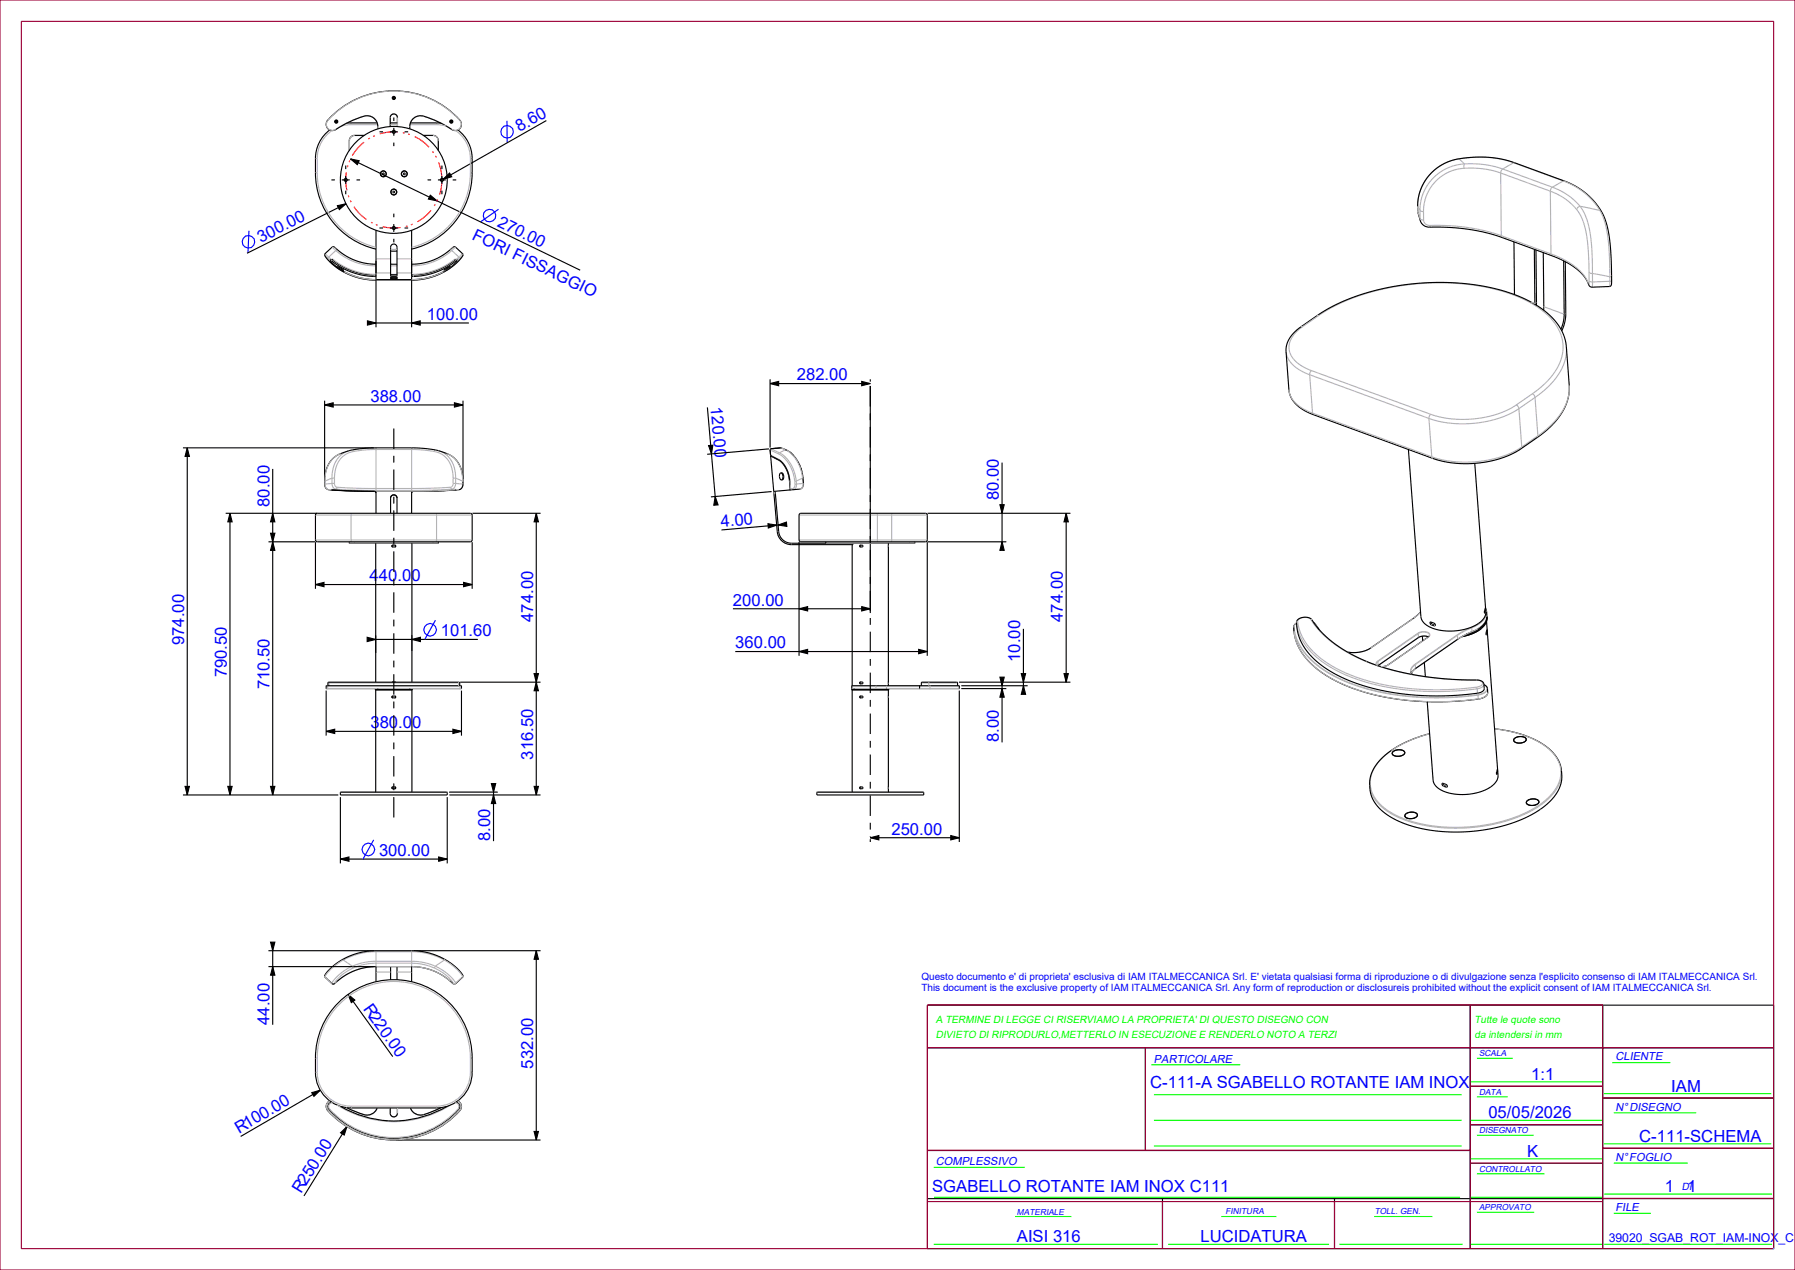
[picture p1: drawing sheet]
<svg xmlns="http://www.w3.org/2000/svg" width="420mm" height="297mm" viewBox="0 0 420 297" stroke-linecap="round" stroke-linejoin="round" font-family="sans-serif">
<g fill="none" stroke="#00f" stroke-width=".26">
<path d="M118.6 28.2l.1 5.2M58.2 54l-.2 5.1M116.6 48.9l-4.2 3M101.9 145l-2.5 4.5M87.4 196.4l-2.5 4.5"/>
<circle cx="118.6" cy="30.8" r="1.47"/>
<circle cx="58.1" cy="56.6" r="1.47"/>
<circle cx="114.5" cy="50.4" r="1.47"/>
<circle cx="100.6" cy="147.3" r="1.47"/>
<circle cx="86.2" cy="198.7" r="1.47"/>
</g>
<g fill="#000">
<path d="M82 37.2l2 .4-.4 .9zM78.9 48.1l2.1-.4-1.6 1.3zM100.7 45.7l1.6 1.3-2-.4zM103.7 41.9l1.5-1.4 .5 .8zM86 75l2 .5-2 .5zM96.3 75.5l2-.5v1zM76 94.7l2-.5v1zM106.3 94.2l2 .5-2 .5zM180.2 89.7l2-.5v1zM201.6 89.2l2 .5-2 .5zM43.8 104.7l.5 2h-1zM165.8 104.2l1-.1-.3 2.1z"/>
<path d="M167.3 116.1l.7 2-1 .1zM53.8 120l.5 2h-1zM63.8 126.7l.5 2h-1zM63.3 124.7h1l-.5 2zM63.8 120l.5 2h-1zM73.8 136.7l2-.5v1zM108.5 136.2l2 .5-2 .5zM125.5 120l.5 2h-1zM179.7 122.5l2 .3-1.9 .7zM182.1 122.8l1.9-.7 .1 1zM234.5 126.7l.5 2h-1zM234 118h1l-.5 2z"/>
<path d="M249.5 120l.5 2h-1zM85.9 149l2 .5-2 .5zM96.4 149.5l2-.5v1zM125.5 159.5l.5 2h-1zM125 157.5h1l-.5 2zM187 142.4l2-.5v1zM187 152.4l2-.5v1zM201.6 141.9l2 .5-2 .5zM215 151.9l2 .5-2 .5zM239 157.5h1l-.5 2zM249 157.5h1l-.5 2zM76.3 171l2-.5v1z"/>
<path d="M106 170.5l2 .5-2 .5zM234 158.4h1l-.5 2zM234.5 161l.5 2h-1zM239.5 160.4l.5 2h-1zM43.3 183.9h1l-.5 2zM53.3 183.9h1l-.5 2zM63.3 183.9h1l-.5 2zM115 183.2h1l-.5 2zM115.5 185.9l.5 2h-1zM125 183.9h1l-.5 2zM203.6 195.9l2-.5v1zM222.5 195.4l2 .5-2 .5z"/>
<path d="M79.6 200.9l2-.5v1zM102.6 200.4l2 .5-2 .5zM63.8 226.1l.5 2h-1zM63.3 220.3h1l-.5 2zM81.4 232.5l1.6 1.4-.8 .6zM125.5 222.3l.5 2h-1zM73 255.5l1.9-.5-1.4 1.4zM79.7 264.9l1.5-1.4-.7 1.9zM125 264.6h1l-.5 2z"/>
</g>
<g fill="none" stroke="#000" stroke-width=".26">
<path d="M77.1 30.4a8.3 8.3 0 0 0-3.3 6.7 21.2 21.2 0 0 0 2.3 12.2 18.3 18.3 0 0 0 11.9 9M78.5 28.4l.2-.1 .1 .2-.2 .1zM82 37.2l2 .4-.4 .9zM82 37.2l53.8 26M85.2 31.7h-2.2a1.25 1.25 0 0 0-1.3 1.2v2.3M88.3 28.7l-7.2 .1M88.4 30.1a2.65 2.65 0 0 0-1.1-2.6 2.65 2.65 0 0 0-2.9-.1 28.8 28.8 0 0 0-6.2 3.1 1.46 1.46 0 0 1-1.7-.6 1.46 1.46 0 0 1 .2-1.8 20.7 20.7 0 0 1 31.1 .4 1.46 1.46 0 0 1-.3 1.7 1.46 1.46 0 0 1-1.8 .1 20.4 20.4 0 0 0-7.5-3.2 2.59 2.59 0 0 0-2.3 3M91.3 29.6v-2.1a.83 .83 0 0 1 .8-.8 .83 .83 0 0 1 .9 .8v2.1M91.3 28.7h1.7M92 22.9l.2-.2 .1 .2-.2 .2zM96 28.7l7.1 .1M99.1 31.7h2.2a1.25 1.25 0 0 1 1.3 1.2v2.3"/>
<path d="M105.4 28.4l.2-.1 .2 .2-.2 .1zM107.1 30.4a8.3 8.3 0 0 1 3.4 6.7 21.2 21.2 0 0 1-2.3 12.2 18.3 18.3 0 0 1-11.9 9M127.8 28.2l-24.1 13.7M78.4 57.9l2.1 1.7 2.4 1.2 2.5 .7 2.6 .3M78.5 58h.1M78.9 48.1l2.1-.4-1.6 1.3zM81 47.7l-23.2 11.5M88 53.9v6.6M89.6 40.4h.2l.1 .3-.1 .2h-.2l-.2-.2zM91.4 58.7h1.5M91.6 57.3a.75 .75 0 0 1 .8-.2 .75 .75 0 0 1 .5 .7v6.7h-1.5v-6.7zM92 44.7h.3l.1 .2-.1 .2h-.3l-.1-.2z"/>
<path d="M94.5 40.4h.2l.1 .3-.1 .2h-.2l-.1-.2zM96.3 53.9v6.6M100.7 45.7l1.6 1.3-2-.4zM103.7 41.9l1.5-1.4 .5 .8zM105.8 58l-2.1 1.6-2.3 1.2-2.5 .7-2.6 .3M105.8 58h.1M105.9 57.9l-.1 .1M105.9 57.9h.1M105.9 57.9l.6-.1 1.8 1.7-.7 1.2-1.6 1.5-2 1.3-2.5 1.1-2.6 .7-2.6 .2-9.7-.1-2.6-.4-2.4-.8-1.7-.9-1.5-1-1.4-1.3-1-1.2v-.4l1.7-1.6 .4-.1 .3 .2M331.7 49.3v-1.3a11.5 11.5 0 0 1 11.5-11.1 24.9 24.9 0 0 1 11.1 1.1l12 4.4a15.6 15.6 0 0 1 10.4 14.4l.3 5.5v4.4l-.4 .3-4.1 .2-.5-.2-.3-.5a11.9 11.9 0 0 0-7-6.1l-13.2-4.8-2.8-.9-3.1-.7-3.7-.6-7.9-.3-1.1-.5-.6-.9M331.7 49.3h.1M331.7 49.3l.1 .5"/>
<path d="M331.8 49.8h.1M331.8 49.8l.5 1.9M332.3 51.7h.1M354.2 56.6l.2 12.3M359 58.3l.1 12.8M359.4 58.4l.1 13M361.1 59.1l.1 13.4M77.2 60.7l.2 .1M77.3 60.8l.3 .6 1.3 1.1M77.3 60.8l.1 .1M77.3 60.8h.1M77.4 60.8h-.1"/>
<path d="M77.4 60.9h.1M77.5 60.8h.1M77.5 60.9h.1M77.5 60.9v.1M77.5 61l2.3 1.5 2.6 1.2 2.9 .8 2.7 .1M77.6 60.8h.1M77.7 60.7l2.3 1.5 2.5 1.2 2.9 .7 2.6 .2M77.8 60.6l-.2 .2M78.9 62.5l.6 .5 .8 .3M78.9 62.5l1.4 .8M78.9 62.5l.1-.2 .7 .4 .7 .4-.1 .2M80.1 63.3l1.8 .9 2 .7 2 .4 2.1 .1 10.3-.1 3-.7 2.9-1.3"/>
<path d="M86 75l2 .5-2 .5zM87.7 75.5h22M88 61v15.5M91.4 64.2h1.5M91.4 61.8h1.5M92.9 64.9h-1.5l.1 .3h1.4M92.9 64.9h.1M92.9 65.1h.1M92.9 64.9v.2M96.3 75.5l2-.5v1zM96.3 61v15.5M103.9 63.1v.1"/>
<path d="M103.9 63.2l.1 .1M104 63.3h.1M105.4 62.5l-.6 .5-.8 .3M105.4 62.5l-.2-.1-1.3 .7M105.4 62.5l-1.4 .8M105.4 62.5h.1M106.5 60.6l.1 .2M106.6 60.7l-2.3 1.5-2.5 1.2-2.9 .7-2.6 .2M106.6 60.8h.1M106.7 60.8h.1M106.8 60.9l-2.3 1.6-2.6 1.2-2.9 .8-2.7 .1M106.8 60.9h.1"/>
<path d="M106.9 60.9h-.1M106.9 60.8h.1M107 60.8l-.1 .1M107 60.8h.1M107 60.8l-.3 .6-1.3 1.1M107.1 60.7l-.4 .1M365.9 61l.1 12.5M366.3 61.2l.1 12.1M76 94.7l2-.5v1zM76 93.7v19.7l.1 .5 .4 .5 1.3 .2M76 94.7h32.3M106.3 94.2l2 .5-2 .5z"/>
<path d="M108.3 93.7v18.4M165.5 95.3l1.9 21.1M180.2 89.7l2-.5v1zM180.2 88.7v16M180.2 89.7h23.4M201.6 89.2l2 .5-2 .5zM203.6 88.7v.6M203.6 90.3v53.1M366.5 81.1a12.9 12.9 0 0 0-6.9-9.7 44.6 44.6 0 0 0-23.6-5.3l-4.4 .2-4.4 .5-4.8 1-4 1.1a39.6 39.6 0 0 0-10.2 4.9l-4.9 3.5a6.1 6.1 0 0 0-2.4 4.9l.8 9.7 .9 2 1.7 1.5 2.8 1.5 28.4 10.4 2.9 .7 3.2 .4h3.6l3.3-.5 2.9-.8 2.5-1 1.8-1 4-2.8a15.6 15.6 0 0 0 7.4-10.5l.1-1.7M42.8 104.7h44.7M43.8 104.7l.5 2h-1zM43.8 104.7v81.2"/>
<path d="M63.8 109.7v76.2M77.4 114.6l10.2 .3 .4 .4M77.7 114.6l9.9 .3 .4 .4M77.8 114.6l9.9 .3h11.3l7.6-.3M88 115.3h.1M88 115.3v4.7M91.4 116.5l.2-.6 .5-.2 .6 .2 .2 .6M91.4 116.5v3.5M92.9 116.5v3.5M96.3 115.3v4.7M96.3 115.3h.1M102.6 105.4l-3-.5-3.3-.2-9.7 .1-4.7 .5-2.8 1.1-1.6 1.2-.7 1-.4 1.2-.4 2.8"/>
<path d="M102.6 105.4h.1M102.6 105.4l2.1 .7 1.1 .7 1.1 .9 .7 1.3 .6 2.1 .1 2.4-.5 .9-1.1 .2M106.6 114.6l-9.9 .3-.4 .4M106.7 114.6h.1M106.9 114.6l-10.2 .3-.4 .4M165.8 104.2l1-.1-.3 2.1zM167.3 116.1l.7 2-1 .1zM179.9 105l-14.4 1.2M180.3 106.6l.7 8.3M180.3 106.6h.1M180.3 106.6l.4 .2M180.5 115l-14.2 1.2"/>
<path d="M180.7 106.8l2 1.1 1.2 1.7 .7 2.3 .3 2.4-.2 .3M180.8 106.8l1.9 1 1.2 1.6 .8 2.1 .2 3M181 114.9l.1 .1M181.1 115h.1M181.1 115l.8 9.3M181.4 114.9v.1M181.4 115h.1M181.4 115l.8 9.3M182.7 110.6l.4 .1 .3 .7-.1 .7-.4 .1M182.7 110.6l.3 .2 .2 .6-.1 .6-.2 .2M182.7 110.6l-.3 .3v.6l.2 .5 .3 .2M183.5 105l1.5 .8"/>
<path d="M183.9 105.2l-1.1-.5-2.4 .2-.2 .3 .1 1.2 .5 .4M184.8 105.7l.2 .1M184.9 114.6h.1M184.9 114.5h.1M185 105.8l.3 .3M185 114.3l-.1 .2M185 105.9l.3 .2M185.3 106.1l.2 .2M185.3 106.2l.2 .1M185.5 106.3l.2 .3M185.6 106.4l.1 .2M185.7 106.6l.5 .6"/>
<path d="M186.1 107.1l.1 .1M186.2 107.2l.7 1.1M186.8 108.1l.1 .2M186.9 108.3l.2 .5M187 108.5l.1 .3M187.1 108.8l.1 .2M187.2 108.9v.1M187.2 114.4l-6.2 .5M187.2 114.4h.1M187.2 109l.3 1M187.3 114.4h-.1M187.3 114.3v.1"/>
<path d="M187.4 114.3h-.1M187.4 109.4l.1 .6M187.4 114.3h.1M187.5 114.3h-.1M187.5 114.3h.1M187.5 110l.1 .3M187.6 114.2l-.1 .1M187.6 110.1v.2M187.6 114.2h.1M187.6 110.3l.2 .7M187.6 114.1v.1M187.7 114.1h-.1"/>
<path d="M187.7 114.1h.1M187.7 110.7l.1 .3M187.8 111l.1 .8M187.8 113.9l-.1 .2M187.8 113.9h.1M187.9 111.7v.1M187.9 111.8l.1 1.3M187.9 113.6l-.1 .3M188 113.6h-.1M188 113.5v.1M188 113.5h.1M188 113.3v.2"/>
<path d="M188 113.1h.1M188 113.1v.1M188 113.3h.1M188 113.2v.1M188 113.2h.1M234 118h1l-.5 2zM234.5 108.2v18.8M52.8 120h57.3l.4 .5v5.8l-.4 .4h-35.9l-.4-.4v-5.8l.4-.5M53.8 120l.5 2h-1zM53.8 120v65.9M62.8 126.7h10.9M63.3 124.7h1l-.5 2z"/>
<path d="M63.8 126.7l.5 2h-1zM63.8 120l.5 2h-1zM73.8 136.7l2-.5v1zM73.8 126.8v10.9M73.8 136.7h36.7M81.7 126.7l.1 .3h20.7l.1-.3M91.9 127.5l-.2 .2 .2 .2M91.9 127.9h.1M91.9 127.9h.5M91.9 127.5h.5M91.9 127.5h.1M92.4 127.5h.1"/>
<path d="M92.4 127.5l.2 .2-.2 .2M92.4 127.9h.1M108.5 136.2l2 .5-2 .5zM110.5 126.8v10.9M110.6 120h15.9M125.5 120l.5 2h-1zM125.5 120v65.9M179.7 122.5l2 .3-1.9 .7zM182.1 122.8l1.9-.7 .1 1zM182.3 122.8l-13.5 1.1M187 120.5l.4-.5h29.1l.5 .5v5.8l-.5 .4h-29.1l-.4-.4M187 126.8v26.6"/>
<path d="M193.2 127h.1M199.6 127v.4h-14.4M201.2 127.5h.6l.1 .3-.6 .1zM201.4 127.5l-.2 .2 .2 .2M207.9 127.5v.4M207.9 127.5h.1M214 126.7v.3h-28.8M217 126.8v26.6M217 126.7h18.5M217 120h33.5M234.5 126.7l.5 2h-1zM249.5 120l.5 2h-1z"/>
<path d="M249.5 120v39.5M76.7 159.7l.2-.2h30.5l.2 .2M85.9 149l2 .5-2 .5zM87.7 149.5h24.1M87.9 148.5v4.2M91.8 159.5h.1zM91.9 159.5h.1M92.4 159.5h.1M92.4 159.5h.1zM96.4 149.5l2-.5v1zM96.4 148.5v3.7M107.7 159.5h18.8"/>
<path d="M125 157.5h1l-.5 2zM125.5 159.5l.5 2h-1zM171.5 142.4h32.1M172 152.4h45M187 142.4l2-.5v1zM187 152.4l2-.5v1zM201.2 159.5h.6l.1 .3-.6 .1zM201.4 159.5l-.2 .2 .2 .2M201.6 141.9l2 .5-2 .5zM207.9 159.5v.4M207.9 159.5h.1M215 151.9l2 .5-2 .5z"/>
<path d="M215.6 159.7l.1-.2h8.2l.1 .2M224.4 159.5h26.1M234 158.4h1l-.5 2zM239 157.5h1l-.5 2zM239.5 147.1v13.5M249 157.5h1l-.5 2zM302.8 147.6v.1M302.8 147.7a14.4 14.4 0 0 0 7.4 10.2 49.3 49.3 0 0 0 25.3 6.2l5.5-.1 5.1-.5 1.5-.6 .4-.5 .1-.5M303.4 145.6l.3-.7 1-.5h1.3l.9 .5a27.3 27.3 0 0 0 13.9 10.2l1.9 .7a83 83 0 0 0 23.6 3.3l.7 .4 .2 .5M303.4 145.7l-.5 .5-.2 .5M307.4 145.6l1.3 1.6M322.1 155.3l.4 .4"/>
<path d="M322.5 155.7h-.1M330.2 157l.2 .7M332.4 143.1l-1.7 1.5-10.4 7.2-2.4 .7h-2.6M334.2 149l-9.5 6.6-.9 .3-.9-.1M334.2 149l-1.1-.3-1.1 .3-9.5 6.7M334.5 148.5l-.3 .5M334.7 145.5l.9 .3 .2 .5-.2 .1-.8-.3zM334.8 145.5l.2 .5 .8 .2M346.2 147l-1.5 .8-1.6 .5M346.2 147l-1.5 .8-1.8 .6M346.5 147.1l-2 1.1-2.4 .7M346.5 147l-2 1.2-2.5 .7"/>
<path d="M346.6 147l-.1 .1M347.5 142.2l.1 .7-.2 .5zM347.6 142.2l.2 .9M347.9 144.4a3.4 3.4 0 0 1-1.7 2.6M347.9 144l-.3 1.4-1.2 1.3-5.2 2.7-10.1 7-.8 1.1M347.9 144.1a3.2 3.2 0 0 1-1.7 2.9M347.9 147.3l.1 .6-.2 .6zM347.9 144.5a3.1 3.1 0 0 1-1.3 2.5M76.3 171l2-.5v1zM76.3 161h.1M76.3 171h31.7M76.3 161.5v10.5"/>
<path d="M76.4 160.4h31.6M76.4 160.4h-.1M87.8 161.3h8.7M87.8 161.3h.1M87.8 161.1h8.7zM91.9 162.8l-.2 .2 .2 .2M91.9 163.2h.5M91.9 162.8h.5M92.4 162.8l.2 .2-.2 .2M96.5 161.3h.1M106 170.5l2 .5-2 .5zM108 160.4h.1"/>
<path d="M108 161h-31.6M108 161.5v10.5M199.3 161h25.1M199.3 161.3h8.7M199.3 161.3h.1M199.3 160.4h.1M199.3 161.1h8.7zM201.2 162.8h.6l.1 .3-.6 .1zM201.4 162.8l-.2 .2 .2 .2M207.9 162.8v.4M208 161.3h-.1M215.2 161h.1"/>
<path d="M215.2 160.4h.1M224.4 160.4h-25.1M224.5 160.4h.1M224.5 161h-.1M224.5 161h.1M224.5 161.5v35.4M224.9 161h10.6M224.9 160.4h15.6M234.5 161l.5 2h-1zM234.5 160.1v13.5M239.5 160.4l.5 2h-1zM334.5 171.6l-3 .9-2.5 1a14.4 14.4 0 0 0-8.2 7.8l-.3 2.4"/>
<path d="M347.2 160.1l.6 .4 .2 .5M349.7 170.4l4.5 .8a16.1 16.1 0 0 1 10.2 6.2l.7 1.5 .3 1.4M350.4 179.9v.7l-.2 .5zM42.8 185.9h36.3M43.3 183.9h1l-.5 2zM53.3 183.9h1l-.5 2zM63.3 183.9h1l-.5 2zM79.6 185.3h25M79.6 186.4v15.5M91.9 184l-.2 .2 .2 .3M91.9 184.5h.5M91.9 184h.5"/>
<path d="M92.4 184l.2 .2-.2 .3M104.6 186.4v15.5M105.1 185.2h11.4M105.1 185.9h21.4M115 183.2h1l-.5 2zM115.5 185.9l.5 2h-1zM115.5 185v11.7M125 183.9h1l-.5 2zM191.1 185.3h25M201.2 184.1l.6-.1 .1 .3-.6 .1zM201.4 184l-.2 .2 .2 .3M203.6 195.9l2-.5v1z"/>
<path d="M203.6 195.9h20.9M203.6 196.3v.6M207.9 184v.5M222.5 195.4l2 .5-2 .5zM337.5 183.2l.9 .3 .2 .5-.2 .1-.8-.3zM337.6 183.2l.2 .5 .8 .2M79.6 200.9l2-.5v1zM79.6 200.9h25M102.6 200.4l2 .5-2 .5zM62.8 226.1h24.7M62.8 222.3h24.7M63.3 220.3h1l-.5 2z"/>
<path d="M63.8 226.1l.5 2h-1zM63.8 222.1v17.6M76 228.5v-.3l.2-.4 1.2-1.4 1.6-1.3 1.7-1 3.5-1.3 3.8-.5 9.2 .1 3.8 .6 2.6 1.1 2.1 1.3 2.1 2 .5 .7v.4M76 228.5h.1M76 228.5l1.8 1.6h.3l.3-.2M78.4 229.9v.1M78.5 229.9l1.5-1.3 1.6-1 1.7-.7 1.8-.6 2.6-.2h8.6l2.6 .2 2.5 .7 2.3 1.2 2.2 1.7M78.5 229.9h-.1M78.6 235.1a18.3 18.3 0 0 1 20.2-4.8 18.3 18.3 0 0 1 11.7 17.1 12.3 12.3 0 0 1-1.2 7.6 8.3 8.3 0 0 1-7.2 4.1h-20a8.3 8.3 0 0 1-8.3-8.3 21.2 21.2 0 0 1 2-11.6l.8-1.5zM81.4 232.5l1.6 1.4-.8 .6zM81.4 232.5l10.5 14.6M88 227.3v2.3"/>
<path d="M91.4 226.1v3M92.9 226.1v3M96.3 227.3v2.3M96.8 222.3h29.7M105.8 229.9h.1M105.9 229.9v.1M105.9 230h.1M108.3 228.5l-1.8 1.6-.5-.1M108.3 228.5h.1M125.5 222.3l.5 2h-1zM125.5 222.3v44.3M217 235.1h198v56.9h-198z"/>
<path d="M344 235.1v56.9M375 235.1v56.9M73 255.5l1.9-.5-1.4 1.4zM74.9 255l-18.6 10.8M77.1 257.4a1.46 1.46 0 0 0-.4 2.3 20.8 20.8 0 0 0 31.1-.2l.2-.7-.2-.7-.7-.7M77.6 257.7a1.04 1.04 0 0 0-.6 1.8 20.4 20.4 0 0 0 30.4-.3l.2-.5-.2-.5-.7-.5M79.7 258.7a24.4 24.4 0 0 0 24.9 0M81.1 259l.6 .3a12.7 12.7 0 0 0 4.6 1.4 2.5 2.5 0 0 0 2-1.6M91.3 259.1v1.3a.83 .83 0 0 0 .8 .8 .83 .83 0 0 0 .9-.8v-1.3M103.1 259l-.5 .3a12.7 12.7 0 0 1-4.6 1.4 2.5 2.5 0 0 1-2-1.6M217 245.1h198M268 245.1v24"/>
<path d="M344 254.1h31M375 256.8h40M79.7 264.9l1.5-1.4-.7 1.9zM81.2 263.5l-10.1 16.2M92.6 266.6h33.9M125 264.6h1l-.5 2zM217 269.1h127M344 272.1h31M344 263.1h31M375 268.6h40M217 280.3h198M272 280.3v11.7"/>
<path d="M312.2 280.3v11.7"/>
<circle cx="78.7" cy="28.4" r=".28"/>
<circle cx="78.7" cy="28.4" r=".36"/>
<circle cx="92.1" cy="22.9" r=".36"/>
<circle cx="92.1" cy="22.9" r=".28"/>
<circle cx="105.6" cy="28.4" r=".28"/>
<circle cx="105.6" cy="28.4" r=".36"/>
<circle cx="89.7" cy="40.7" r=".69"/>
<circle cx="92.1" cy="44.9" r=".69"/>
<circle cx="92.1" cy="44.9" r=".67"/>
<circle cx="94.6" cy="40.7" r=".67"/>
<circle cx="94.6" cy="40.7" r=".69"/>
</g>
<g fill="none" stroke="#9c0037" stroke-width=".26">
<path d="M0 0h420v297h-420zM5 5h410v287h-410zM344 235v57M217 245h198M268 245v24M344 254h31M375 256.8h40M217 269h127M344 272h31M344 263h31M375 268.5h40M217 281h158"/>
<path d="M217 292v-57h158v57M272 281v11M312.2 281v11M375 280.3h40"/>
</g>
<g fill="none" stroke="#0f0" stroke-width=".26">
<path d="M269.4 249h20.8M270 256h72M344 253h31M345.6 256.5h7.2M345.6 247.5h8.4M375.3 255.8h39.2M377.2 248.5h13.6M218.5 273h21.3M218.5 280h123.1M270 268h72M270 262h72M344 280h31"/>
<path d="M344 271h31M344 262h31M345.6 274.5h15.8M345.6 265.5h13.2M375.3 267.5h39.2M375.3 279.2h39.3M377.6 272h17.3M377.6 260.3h19.3M218.5 291h52.4M237.5 284.5h13.2M273.3 291h37.7M285.8 284.5h12.9"/>
<path d="M313.4 291h28.8M321.5 284.5h13.7M344 291h31M345.6 283.5h13.4M375.3 291h39.3M377.6 283.8h8.7"/>
</g>
<g fill="none" stroke="#b5b5b5" stroke-width=".26">
<path d="M73.8 37.1h.4M74.2 37.1v3.3M76.7 28.1h.1M76.7 28.1a1.42 1.42 0 0 0 0 1.9 1.42 1.42 0 0 0 1.9 .3M76.7 28.1a20.8 20.8 0 0 1 30.9 0M77.7 30.5a7.9 7.9 0 0 0-3.5 6.6M78.6 30.3h.1M81.7 32.9h.1M81.8 32.9v2.2M82.1 29.2l-2.2 .3M82.1 28.7v.5M82.1 29.2h6.3"/>
<path d="M83 31.7a1.21 1.21 0 0 0-1.2 1.2M83 31.7h.1M83 31.7h2.2M85.2 27.1a2.54 2.54 0 0 1 3.2 2.5M85.2 27.1a25 25 0 0 0-6.6 3.2M85.2 27.1v.1M88.4 29.6h.1M88.4 29.6v.5M91.3 27.5a.88 .88 0 0 1 .8-.9 .88 .88 0 0 1 .9 .9M91.3 27.5v2.1M91.3 27.5h.1M91.3 29.2h1.7"/>
<path d="M93 27.5h.1M93 27.5v2.1M95.9 29.6v.5M95.9 29.6h.1M95.9 29.2h6.2M99.1 31.7h2.2M99.1 27.1a25 25 0 0 1 6.6 3.2M99.1 27.1a2.54 2.54 0 0 0-3.2 2.5M99.1 27.1v.1M101.3 31.7a1.21 1.21 0 0 1 1.2 1.2M101.3 31.7h.1M102.1 29.2l2.3 .3"/>
<path d="M102.1 28.7v.5M102.5 32.9v2.2M102.5 32.9h.1M105.7 30.3h.1M106.6 30.5a7.9 7.9 0 0 1 3.5 6.6M107.6 28.1a1.42 1.42 0 0 1 0 1.9 1.42 1.42 0 0 1-1.9 .3M107.6 28.1h.1M110.1 37.1v3.3M110.1 37.1h.4M341.4 37.2a11.3 11.3 0 0 0-9.7 11.1M341.4 37.2l1.2 1.1M341.4 37.2a25.8 25.8 0 0 1 12.8 .9"/>
<path d="M341.4 37.1h.1M342.6 39.4l-1.8 .2-1.9 .7-1.6 .9-1.5 1.3-1.1 1.4-.9 1.7-.5 1.9-.2 2M342.6 39.4a21.2 21.2 0 0 1 8.5 1.1M342.6 38.3v1.1M342.6 38.3l-1.9 .3-2.1 .7-1.7 1-1.6 1.4-1.2 1.5-1 1.9-.7 2-.1 2.1M342.6 38.3a22.6 22.6 0 0 1 9 1.2M351.6 39.5l-.3 .4-.2 .6M351.6 39.5l11.6 4.3M354.2 38.1l-2.6 1.4M354.2 38.1l11.6 4.2M354.3 38l-.1 .1M73.8 40.4h.4"/>
<path d="M74.2 40.4a17.9 17.9 0 0 0 13.8 17.4M76 59.6v.2M76 59.5v.2M76 59.7l.3 .2M76 59.8l1.7 1.9 2.6 1.8M76 59.7v.1M76 59.3l.9 .8M76.3 59.9l.1 .1M76.4 60l.3 .3M77.7 57.8l.9 .8M78.6 58.6l2.1 1.6 2.2 1 2.4 .7 2.7 .3M78.6 58.6l-1.7 1.5"/>
<path d="M78.8 58.3l-.2 .3M91.4 58.3h1.5M105.4 58.3l.3 .3M105.7 58.6l-2.2 1.6-2.2 1-2.3 .7-2.7 .3M105.7 58.6l1.7 1.5M106.6 57.8l-.9 .8M108.3 59.3l-.9 .8M108.3 59.7l-.8 .6M108.3 59.8l-1.7 1.9-2.6 1.8M108.3 59.7v.1M108.3 59.5v.2M108.3 59.6v.2"/>
<path d="M110.1 40.4a17.9 17.9 0 0 1-13.8 17.4M110.1 40.4h.4M331.7 48.2h.1M331.7 48.3l.6 .9M331.7 48.3v1M331.7 49.3h.1M331.7 49.3l.1 .5M331.7 49.3l.6 1.9M332.3 49.2l.8 .3M332.3 49.2v2M332.3 51.2v.5M332.3 51.2l.8 .3"/>
<path d="M333.1 49.5v2M333.1 51.5l.4 .9 1.1 .3M334.6 52.7l-.1 .4M334.6 52.7l4.2 .1 4.6 .4 4 .8 3.9 1.1M351.1 40.5l.2 14.6M351.1 40.5l11.7 4.2M351.3 55.1l.2 .5M351.3 55.1l11.6 4.3M359.1 58.3l-.1 .1M362.8 44.7a14.1 14.1 0 0 1 6.1 4.3M362.8 44.7l.1 14.7M362.9 59.4l.2 .4"/>
<path d="M362.9 59.4l2.2 .9 2.2 1.2a9.9 9.9 0 0 1 4.4 4.8M363.2 43.8l-.3 .4-.1 .5M363.2 43.8a15 15 0 0 1 6.5 4.4M365.8 42.3a16.5 16.5 0 0 1 8.6 6.9M365.8 42.3l-2.6 1.5M365.9 42.3h-.1M368.9 49l1.3 2.3 .9 3.1 .5 3.9 .2 5.4M369.7 48.2l-.5 .3-.3 .5M369.7 48.2l1.4 2.5 .9 3.3 .5 4.3 .1 5.7M369.7 48.2l4.7 1M374.4 49.2l1 2.4 .7 3.4 .4 4.2 .2 5.5M374.4 49.2l.2 .1"/>
<path d="M76.7 60.3l.5 .4M76.8 60.2l-.1 .1M76.8 60.2h.1M76.9 60.2h-.1M76.9 60.1v.1M76.9 60.1l.8 .7-.2 .2M76.9 60.1h.1M77.2 60.9l1.7 1.6M77.2 60.9h.1M77.2 60.7h.1M77.2 60.7v.2M77.8 60.6l2.2 1.4 2.6 1.2 2.5 .7 2.9 .3"/>
<path d="M80 63.3l.6 .3M80.3 63.5h.1M80.3 63.5l1.8 .9 1.9 .6 1.9 .4 2.1 .1M80.6 63.6l1.7 .7 2 .7 3.7 .4M80.6 63.6h.1M87.6 64.3v.4M88 65.4v.1M88 65.5h8.3M88 65.4h8.3M88 63.8h3.4M88 60.5h3.4M91.4 64.2h1.5"/>
<path d="M91.4 62.2h1.5M92.9 63.8h3.4M92.9 60.5h3.4M96.3 65.4v.1M96.7 64.3v.4M103.7 63.6h.1M103.7 63.6l-1.7 .7-2 .7-3.7 .4M104 63.5l-1.8 .9-1.9 .6-1.9 .4-2.1 .1M104 63.5h.1M104.3 63.3l-.6 .3M106.5 60.6l-2.2 1.4-2.6 1.2-2.5 .7-2.9 .3M107.1 60.7h-.1"/>
<path d="M107.1 60.9l-1.7 1.6M107.1 60.9h-.1M107.1 60.7v.2M107.4 60.1l.1 .2M107.4 60.1l-.8 .7 .2 .2M107.5 60.3l-.4 .4M304.8 76.4l-1.5 1.2-1 1.3a4.5 4.5 0 0 0 1.8 6.4l2.8 1.4M304.8 76.4h-.4M308.6 73.8a51 51 0 0 1 26.8-7.6l7.4 .2 3.5 .5 3.3 .7a25.1 25.1 0 0 1 14 7.7 9.6 9.6 0 0 1-.6 12.8 21.5 21.5 0 0 1-4.5 4M308.6 73.8h-.4M308.6 73.8l-3.8 2.6M358.2 70.6l.9 .4"/>
<path d="M361.2 71.7l4.8 1.8M371.7 66.3v.2M371.8 63.7l.3 .2 .5 .1M371.8 63.7v2.8l-.1-.2M371.8 65.6l.3 .3h.5M372.6 64l4.1 .7M372.6 64v1.9M372.6 65.9l-.1 1.3M376.7 64.7v1.1M376.7 65.8l-.1 1.2M376.7 65.8l-4.1 .1M377.1 64.5l-.4 .2"/>
<path d="M377.1 65.6l-.4 .2M300.9 82.2a6.8 6.8 0 0 0 4.9 5.2l.6 .2M301.6 91.2a6.8 6.8 0 0 0 4.8 5.1l.7 .3M306.4 87.6l.7 9M306.4 87.6l27.9 10.3M306.9 86.7l-.3 .4-.2 .5M306.9 86.7l27.9 10.2M307.1 96.6l.2 .4M307.1 96.6l27.9 10.2M334.3 97.9l.7 8.9M334.8 96.9l-.3 .4-.2 .6M354.8 94.7l-2 1.2-2.4 .9-2.4 .7-2.8 .4-2.9 .2-2.8-.2-2.6-.4-2.1-.6"/>
<path d="M354.8 94.7l.4 .3 .2 .6M355.4 95.6l-2.1 1.2-2.3 .9-2.7 .8-3 .4-3 .2-2.6-.1-2.8-.4-2.6-.7M355.4 95.6l.7 8.9M358.5 92.1l.5 .3 .2 .5M358.5 92.1l-3.7 2.6M359.2 92.9l-3.8 2.7M359.2 92.9l.6 9M366.5 81.1a12.4 12.4 0 0 1-5.1 10.1l-2.2 1.7M367.2 90.1a12.4 12.4 0 0 1-5.1 10.1l-2.3 1.7M76 113.2h.1M76 113.2l.3 .9 .6 .4M76.9 114.5h.1"/>
<path d="M76.9 114.5l.8 .1h-.2M77.7 111.8l-1.7 .8M77.7 113.1l.2 .9 .7 .4M77.7 113.1h.6M77.7 111.8h.6M77.7 111.8v1.3M77.7 113.1l-1.7 .1M77.8 114.6l10.2 .3M78.3 113.1l.1 .6 .4 .2M78.3 111.8v1.3M78.6 114.4l9.4 .3M78.6 114.4l-1.7 .1"/>
<path d="M78.8 113.9l-.2 .5M78.8 113.9l9.2 .3h10.9l6.5-.3M79.6 106.1l-1.5 1-1.2 1.5-.7 2.2-.2 2.4M81.7 105.4l-1.7 .8-1.3 1.5-.8 1.9-.2 2.2M82.5 105.2l.2 .4M82.7 105.6l-1.9 .7-1.4 1.3-.8 1.9-.3 2.3M82.7 105.6l2.6-.4 2.7-.1h9.2l4.4 .5M87.6 114.9h.1M88 104.7v10M88 114.9v.4M88 114.9h8.3M88 114.7h8.3"/>
<path d="M96.3 104.7v10M96.3 114.9v.4M96.7 114.9h.1M101.6 105.6l1.9 .7 1.4 1.3 .8 1.9 .3 2.3M101.8 105.2l-.2 .4M102.6 105.4l1.7 .8 1.3 1.5 .8 1.9 .2 2.2M104.6 106.1l1.5 .9 1.2 1.4 .7 1.9 .3 2.2M105.4 113.9l.3 .5M105.7 114.4l-9.4 .3M105.7 114.4l1.7 .1M106 113.1l-.2 .6-.4 .2M106 111.8v1.3"/>
<path d="M106.5 114.6l-10.2 .3M106.6 113.1l1.7 .1M106.6 113.1l-.3 .9-.6 .4M106.6 113.1h-.6M106.6 111.8h-.6M106.6 111.8l1.7 .7M106.6 111.8v1.3M107.4 114.5l-.8 .1M107.4 114.5h.1M108.3 112.5l-.2 1.4-.3 .4-.4 .2M108.3 112.5v.1M180.2 105.2l2 .9"/>
<path d="M180.3 106.4l1.8 1M180.4 104.9l2 1M181.4 115.3h-.3M182.1 107.4l.1 .1M182.1 107.4l.9 .7 .9 1.3 .6 1.4 .3 1.6M182.2 106.1l1.3 1 1.2 1.6 .9 1.9 .3 2M182.2 107.5v.1M182.4 105.9l-.2 .2M182.4 105.9l1.4 1 1.2 1.6 .9 2 .4 2M182.7 104.7v.1M182.7 104.8l1.1 .4M183.8 105.2l-1.4 .7"/>
<path d="M183.8 105.2h.2M183.8 105.2l1.4 1 1.3 1.6 .8 1.9 .5 2.1M184.8 112.4l-.1 .1M184.8 112.4l.2 1.9M185.4 114.3h-.5M185.9 112.6l.1 .6M186 113.2l-.1 .8-.5 .3M186.3 112.5l.1 .9-.2 .6-.5 .5-.3-.2M186.3 112.5l-.4 .1M187.8 111.8l-1.5 .7M187.8 111.8v1.8l-.2 .6-.5 .2M187.9 111.8h-.1"/>
<path d="M188 113.1l-2 .1M335 106.8l.2 .4M356.1 104.5l-.2 .4M356.1 104.5l-1.9 1.1-2.5 1.1-2.8 .7-2.9 .5-3 .2-2.7-.1-2.8-.5-2.5-.7M359.8 101.9l-.1 .4M359.8 101.9l-3.7 2.6M73.8 126.3h36.7M73.8 120.5h36.7M81.7 127h20.9M82.1 120v6.7M83 126.7v.3M101.3 126.7v.3"/>
<path d="M102.1 120v6.7M187 126.3h30M187 120.5h30M193.2 127h20.8M198.9 127v.4M205.3 120v6.7M208.6 120v6.7M212.8 126.7v.3M76.7 159.7h30.9M77.1 159.5l-.1 .9M107.2 159.5l.1 .9M215.6 159.7h8.4"/>
<path d="M217.2 159.5l.1 .9M302.7 146.7h.1M302.7 146.8a14.4 14.4 0 0 0 7.4 10.2 49.3 49.3 0 0 0 25.3 6.2l4.9-.1 5.5-.5M302.7 146.8l.1 .9M302.8 147.6h.1M302.8 147.7a14.4 14.4 0 0 0 7.4 10.2 49 49 0 0 0 24.7 6.2l5.5-.1 5.5-.6M302.8 146.7a14.4 14.4 0 0 0 7.4 10.2 49.2 49.2 0 0 0 25.2 6.2l5.5-.2 4.9-.4M302.8 146.7l-.1 .1M303.4 145.6h.1M303.4 145.6a13.9 13.9 0 0 0 6.9 9.8 47.1 47.1 0 0 0 24.2 6.3l5.6-.1 5.5-.5M303.4 145.6v1M303.4 145.7l-.5 .5-.1 .5"/>
<path d="M303.6 145.3a13.9 13.9 0 0 0 7.3 10 47.7 47.7 0 0 0 24.3 6l4.9-.1 5.5-.5M303.6 145.3l-.2 .3M306.7 144.9a27 27 0 0 0 12.9 9.8M306.7 144.9l-.7-.4-1.1-.1-.9 .4-.4 .5M306.7 144.9l.3 .1M307.4 145.6l.3 .4M307.7 146l.6 .8M307.7 146h.1M319.6 154.7l3.4 1.2M319.7 154.7h-.1M320.7 151.5h.1M320.7 151.5l-1 .6-1.4 .4-1.6 .1-1.4-.1"/>
<path d="M322.3 154.6l.1 .1M322.3 154.6l-.3 .6 .3 .5M322.4 154.7l-.3 .6M322.4 154.7l.1 .9M322.4 155.6v.1M322.5 155.6v.1M322.5 155.6h-.1M323 155.9a73.9 73.9 0 0 0 22.5 3.2M323 155.9h.1M323.1 155.9h-.1M324.7 155.5l-.7 .3-.9 .1M324.8 155.5h.1"/>
<path d="M324.8 155.5h-.1M330.6 144.7h.1M330.6 144.7l-9.9 6.8M331.1 155.3l.1 .1M331.1 155.3l-.7 .6-.3 .6v.6l.3 .6M331.2 155.4l-.8 .8-.2 .8M331.2 155.4v.9M331.2 156.3v.1M331.2 156.3l-.6 .6-.3 .6M331.8 148.1v.1M331.8 148.1l1-.4 1.2 .1 .5 .6-.3 .6M331.8 148.1l-9.5 6.5"/>
<path d="M331.8 148.2l.8-.3 .9-.1 .7 .3 .3 .4M331.8 148.2l.1 .9M331.8 148.2l-9.4 6.5M331.9 149.1h.1M331.9 149.1l-9.4 6.5M332.4 143.2l-1.8 1.5M334.2 149h.1M334.2 149l-9.4 6.5M334.2 148.9l-1.2-.2-1.1 .4M335.1 146l-.2 .1M335.7 146.2l-.1 .2M340.9 148.5l.1 .1"/>
<path d="M340.9 148.5l-9.8 6.8M341 148.6l.1 .9M341 148.6l-9.8 6.8M341.1 149.5h-.1M341.1 149.5l-9.9 6.8M344.3 146.7l.1 .1M344.3 146.7l-3.4 1.8M344.4 146.8l-3.4 1.8M344.4 146.8v.9M344.4 147.7v.1M344.4 147.7l-3.3 1.8M345.5 159.1l.9 .2 .5 .5-.4 .5-.9 .4"/>
<path d="M345.5 159.1h.1M347.3 143.3h.1M347.6 142.9h-.3M347.6 142.4l.1 1.1-.5 1.2-1.2 1.1-1.7 .9M347.7 148.4h.1M347.8 143.1l-.2 1.1-.7 1-1.1 .9-1.4 .7M347.9 144l-.2 1-.6 1-1.1 .9-1.6 .8M348 148h-.3M76.3 161h31.7M76.3 160.4h31.7M76.7 160.4v.6M107.6 160.4h.1"/>
<path d="M107.6 160.4v.6M199.3 161h25.2M199.3 160.4h25.2M204.9 160.4h.1M204.9 160.4v.6M207.4 160.4v.6M217.6 160.4v.6M345.6 160.7v.4M345.6 161.1l.1 1M345.8 162.5v.1M345.8 162.6l.1 .8M345.9 163.4v.1"/>
<path d="M347.2 160l-.4 .7-1.2 .4M347.2 160.1l.7 .6-.1 .8-.7 .6-1.3 .4M348 161l-.1 .5-.4 .5-1.7 .6M348.1 161.9h.1M348.1 161.9l-.1 .5-.5 .5-1.6 .5M349.7 170.5l4.6 .8a15.8 15.8 0 0 1 10 6.1 7 7 0 0 1-1.6 8.8 28.4 28.4 0 0 1-16.3 6.9l-3.5 .3-3.9 .1-3.8-.4-3.6-.7a15.8 15.8 0 0 1-10.1-6.1 7 7 0 0 1 1.7-8.8 24.7 24.7 0 0 1 11.3-5.9M79.6 185.3h25M191.1 185.3h25M337.9 183.7l-.2 .1M338.5 183.9l-.1 .2M350.2 181.1h.1M350.4 180.6h-.2"/>
<path d="M365.4 180.3a9.1 9.1 0 0 1-4.5 7.7 36 36 0 0 1-21.5 5.7l-3.9-.3-4-.8a15.9 15.9 0 0 1-10.1-6.2l-.6-1.3-.3-1.4M76 228.3v.2M76 228.3l1.7 1.6M76 228.5h.1M76 228.5l1.7 1.5M77.7 230h.1M77.7 229.9v.1M78.3 229.9l-.3 .1-.3-.1M78.3 230l-.3 .1-.3-.1M78.3 229.9v.1M78.8 229.5h.1M78.8 229.5l-.5 .5"/>
<path d="M80.3 224.3v.2M80.3 224.5l1.8-.8 1.9-.6 1.9-.4 2.1-.1 10.2 .1 3 .6 2.8 1.2M80.3 224.5l-2.7 2-1.1 1.2-.5 .8M80.3 224.5l2.1 1.4M82.4 225.9l-2.8 1.9-1.3 1.2-.6 .9M82.4 225.9l.3 .5M82.4 225.9l2.8-.8 2.8-.3h9.5l2.3 .4 2 .7M82.7 226.4l-2.7 1.6-1.1 1.1-.6 .8M82.7 226.4l2.6-.9 2.7-.2h9.4l2.2 .4 2 .7M88 226.1l-2.6 .2-2.3 .7-2.4 1.1-1.9 1.4M88 222.3v3.8M88 227.3h3.4"/>
<path d="M88 226.1h8.3M92.9 227.3h3.4M96.3 226.1l2.6 .2 2.3 .7 2.3 1.1 1.9 1.4M96.3 222.3v3.8M101.6 226.4l2.7 1.6 1.1 1.1 .6 .8M101.8 225.9l2.9 1.9 1.3 1.2 .6 .9M101.8 225.9l-.2 .5M104 224.5l-2.2 1.4M104 224.5l2.6 1.9 1.1 1.1 .6 .9M104 224.3v.2M105.4 229.5h.1M105.4 229.5l.6 .5"/>
<path d="M105.8 229.8v.1M106 230l.3 .1 .3-.1M106 229.9l.3 .1 .3-.1M106 229.9v.1M106.6 230h.1M106.6 229.9v.1M108.3 228.4l-1.7 1.5M108.3 228.5h.1M108.3 228.4v.1M108.3 228.5l-1.7 1.5M108.3 228.3v.1M108.3 228.3h.1"/>
<path d="M108.3 228.3v.2M73.8 250.8h.4M73.8 247.4h.4M74.2 250.8a7.9 7.9 0 0 0 7.9 7.9M74.2 247.4a17.9 17.9 0 0 1 17.9-17.9 17.9 17.9 0 0 1 18 17.9M74.2 247.4v3.4M76.7 259.7a20.8 20.8 0 0 0 30.9 0M76.7 259.7h.1M77.1 259.3a20.3 20.3 0 0 0 30.1 0M77.1 259.3l-.1 .2M77.2 257.5a1.42 1.42 0 0 0-.5 2.2M77.8 257.9a.88 .88 0 0 0-.8 .5 .88 .88 0 0 0 .1 .9"/>
<path d="M78.9 258.4a25.6 25.6 0 0 0 12 3.9M81 259l4.2 1.7M82.1 258.7v.4M82.1 258.7h20M88.3 259.1a2.54 2.54 0 0 1-3.1 1.6M91.3 259.1v1.3M93 259.1v1.3M96 259.1a2.54 2.54 0 0 0 3.1 1.6M102.1 258.7v.4M103.3 259l-4.2 1.7M105.4 258.4a25.6 25.6 0 0 1-12 3.9M106.5 257.9a.88 .88 0 0 1 .8 .5 .88 .88 0 0 1-.1 .9"/>
<path d="M107.1 257.5a1.42 1.42 0 0 1 .5 2.2M107.2 259.3l.1 .2M107.6 259.7h.1M110.1 250.8a7.9 7.9 0 0 1-8 7.9M110.1 250.8h.4M110.1 247.4h.4M110.1 247.4v3.4M85.2 260.7h.1M90.9 262.3h2.5M90.9 262.1v.2M91.3 260.4a.88 .88 0 0 0 .8 .8 .88 .88 0 0 0 .9-.8M91.3 260.4h.1"/>
<path d="M93 260.4h.1M93.3 262.1l.1 .2M99.1 260.7h.1"/>
</g>
<path d="M103.4 42.1a11.3 11.3 0 0 0-16.5-10 11.3 11.3 0 0 0-1.1 19.3 11.3 11.3 0 0 0 17.5-8l.1-1.3" fill="none" stroke="#f00" stroke-width=".26" stroke-dasharray="4.2 1.3 .4 .8 .4 1.3" stroke-linecap="butt"/>
<circle cx="415" cy="292" r=".06" fill="none" stroke="#59b8ff" stroke-width=".26"/>
<!-- layer: 02___PRT_ALL_AXES -->
<g fill="none" stroke="#000" stroke-width=".26">
<path d="M88 60.5v3.3M91.4 64.9l1.4-.1 .1 .3-1.4 .1zM96.3 60.5v3.3M366 73.5l-.2 1.7-.6 1.8M366.4 73.3l-.3 2.1-.7 2M366.5 81.1l.7 9M180.2 105.2l.1 1.2M180.4 106.6h-.1M182.7 104.7l-2.3 .2M329.5 105.1l3 39.1a4.2 4.2 0 0 0 3.7 3l1.9 .3 2 .1 1.8-.3 1.9-.5a4.9 4.9 0 0 0 3.9-3.6l-2.6-34.8M87.9 127v32.5M96.4 127v32.5"/>
<path d="M181.9 124.3a3.3 3.3 0 0 0 3.3 3.1M182.2 124.3a3 3 0 0 0 3 2.7M187 120.5v5.8M193.2 126.7v.3M199.4 127.4v33M207.9 127v.5M207.9 127.9v31.6M76.7 159.7v.7M107.6 159.7v.7M207.9 159.9v.5M215.6 159.7v.7M224 159.7v.7"/>
<path d="M302.7 146.7l.1 .9M303.4 145.6v1a13.9 13.9 0 0 0 7 9.8 47.1 47.1 0 0 0 24.2 6.3l5.6-.1 5.8-.5 .7-.3 .5-.4v-1.4M332.8 148.8l.1 1.1M333.3 154.9l.2 3.3M347.8 145.4l2.7 35.9a4.2 4.2 0 0 1-3.2 3.5l-1.5 .6-2 .3-2.1 .1-1.9-.2a5 5 0 0 1-4.5-3l-1.4-18.5M347.8 143.1l.1 .9M347.9 144.2v.3M76.3 160.4v.6M87.8 161.1v.2M87.9 161.3v23.9M88.4 161v.1M95.9 161v.1"/>
<path d="M96.4 161.3v23.9M96.5 161.1v.2M108 160.4v.6M199.3 160.4v.6M199.3 161.1v.2M199.4 161.3v23.9M199.9 161v.1M207.4 161v.1M207.9 161.3v1.5M207.9 163.2v20.8M208 161.1v.2M215.2 160.4v.6"/>
<path d="M224.5 160.4v.6M325.8 176.2v.1M325.8 176.3h.1M326.1 175.7l1-.3a1.34 1.34 0 0 1 1.6 .6M326.1 175.7l-.3 .5M326.1 175.7l.7-.3 .9-.1 .7 .3 .3 .4M326.1 175.7l-.4 .5M328.7 176a1.79 1.79 0 0 1-2.9 .2M328.7 176v.1M328.7 176h.1M328.7 176l-.4 .6-1 .3-1.1-.2-.5-.5M348 161l.1 .9"/>
<path d="M354.2 173.1v.2M354.2 173.2v.1M357.1 172.9a1.79 1.79 0 0 1-2.9 .2M357.1 172.9a1.79 1.79 0 0 0-2.9 .2M357.1 172.9v.1M357.1 172.9l-.5-.5-1-.2-1 .3-.4 .6M357.1 172.9h.1M357.1 172.9l-.4 .6-1 .3-1.1-.2-.4-.5M79.6 185.3v.6h25v-.6M191.1 185.3v.6h25v-.6M207.9 184.5v.7M328.7 190.8a1.88 1.88 0 0 0 2.6 .3"/>
<path d="M328.7 190.8v.1M328.7 190.9h.1M329 190.3l-.3 .5 .5 .5 1.1 .1 1-.3M329 190.3l.8-.3 .8-.1 .8 .3 .3 .4M329 190.3l1.1-.4a1.34 1.34 0 0 1 1.5 .7M329 190.3l-.3 .5M331.6 190.6l-.3 .5M331.6 190.6l.1 .1M331.7 190.6h.1M331.7 190.6l-.4 .5M357.2 187.7a1.88 1.88 0 0 0 2.5 .3M357.2 187.7v.1"/>
<path d="M357.2 187.8h.1M357.5 187.2l-.4 .6 .6 .4 1 .2 1.1-.4M357.5 187.2l.7-.3 .9-.1 .7 .3 .3 .4M357.5 187.2l1-.4a1.34 1.34 0 0 1 1.6 .7M357.5 187.2l-.3 .5M360.1 187.5l-.4 .5M360.1 187.5v.1M360.1 187.5h.1M360.1 187.5l-.3 .5M365.4 180.3v.9a9.4 9.4 0 0 1-4.7 7.9l-2.7 1.6-3.5 1.5-3.9 1.2-4.2 .8-4.3 .4-3.9-.1-4.2-.5-3.8-.8a14.4 14.4 0 0 1-9-6.3l-.5-1.5-.2-1.7M88 226.1v1.2M96.3 226.1v1.2"/>
<circle cx="92.1" cy="30.8" r=".36"/>
<circle cx="80.9" cy="42.1" r=".36"/>
<circle cx="92.1" cy="42.1" r="12.5"/>
<circle cx="92.1" cy="53.3" r=".36"/>
<circle cx="103.4" cy="42.1" r=".36"/>
</g>
<path d="M92.1 99.7v92.8M203.6 89.8v106" fill="none" stroke="#000" stroke-width=".26" stroke-dasharray="1.6 1.6 4.8 1.6" stroke-dashoffset="2.7" stroke-linecap="butt"/>
<g fill="none" stroke="#000" stroke-width=".26" stroke-dasharray="1.6 1.6 4.8 1.6" stroke-dashoffset=".7" stroke-linecap="butt">
<path d="M92.1 30.8v3.4M92.1 30.8v-3.3M92.1 30.8h-3.3M92.1 30.8h3.4M80.9 42.1v3.3M80.9 42.1v-3.4M80.9 42.1h-3.4M80.9 42.1h3.4M92.1 53.3h-3.3M92.1 53.3h3.4M92.1 53.3v3.4M92.1 53.3v-3.3"/>
<path d="M103.4 42.1h-3.4M103.4 42.1h3.4M103.4 42.1v3.3M103.4 42.1v-3.4"/>
</g>
<g font-size="3.9" fill="#00f">
<text x="121.6" y="30.9" transform="rotate(-30 121.6 30.9)">8.60</text>
<text x="116.1" y="52.9" transform="rotate(26 116.1 52.9)">270.00</text>
<text x="61" y="56.8" transform="rotate(-27 61 56.8)">300.00</text>
<text x="110.2" y="55.8" transform="rotate(26 110.2 55.8)">FORI FISSAGGIO</text>
<text x="99.9" y="74.8">100.00</text>
<text x="186.5" y="89">282.00</text>
<text x="86.7" y="94">388.00</text>
<text x="166.3" y="95.2" transform="rotate(85 166.3 95.2)">120.00</text>
<text x="63.1" y="118.5" transform="rotate(-90 63.1 118.5)">80.00</text>
<text x="233.7" y="117" transform="rotate(-90 233.7 117)">80.00</text>
<text x="168.7" y="123.2" transform="rotate(-5 168.7 123.2)">4.00</text>
<text x="86.5" y="136">440.00</text>
<text x="171.5" y="141.6">200.00</text>
<text x="103.1" y="148.8">101.60</text>
<text x="124.7" y="145.4" transform="rotate(-90 124.7 145.4)">474.00</text>
<text x="248.7" y="145.4" transform="rotate(-90 248.7 145.4)">474.00</text>
<text x="43.1" y="150.9" transform="rotate(-90 43.1 150.9)">974.00</text>
<text x="172" y="151.6">360.00</text>
<text x="238.7" y="154.8" transform="rotate(-90 238.7 154.8)">10.00</text>
<text x="53.1" y="158.4" transform="rotate(-90 53.1 158.4)">790.50</text>
<text x="63.1" y="161.2" transform="rotate(-90 63.1 161.2)">710.50</text>
<text x="86.7" y="170.3">380.00</text>
<text x="233.7" y="173.6" transform="rotate(-90 233.7 173.6)">8.00</text>
<text x="124.7" y="177.6" transform="rotate(-90 124.7 177.6)">316.50</text>
<text x="114.7" y="196.7" transform="rotate(-90 114.7 196.7)">8.00</text>
<text x="208.6" y="195.2">250.00</text>
<text x="88.7" y="200.2">300.00</text>
<text x="63.1" y="239.7" transform="rotate(-90 63.1 239.7)">44.00</text>
<text x="84.9" y="236" transform="rotate(54 84.9 236)">R220.00</text>
<text x="124.7" y="249.9" transform="rotate(-90 124.7 249.9)">532.00</text>
<text x="269.1" y="254.4">C-111-A SGABELLO ROTANTE IAM INOX</text>
<text x="358.3" y="252.6">1:1</text>
<text x="391.1" y="255.3">IAM</text>
<text x="348.2" y="261.6">05/05/2026</text>
<text x="55.9" y="265.1" transform="rotate(-30 55.9 265.1)">R100.00</text>
<text x="383.6" y="267.1">C-111-SCHEMA</text>
<text x="357.3" y="270.6">K</text>
<text x="70.5" y="279.3" transform="rotate(-58 70.5 279.3)">R250.00</text>
<text x="218.1" y="278.8">SGABELLO ROTANTE IAM INOX C111</text>
<text x="389.6" y="278.8">1</text>
<text x="394.8" y="278.8">1</text>
<text x="237.9" y="290.5">AISI 316</text>
<text x="280.9" y="290.5">LUCIDATURA</text>
</g>
<text font-size="2.9" fill="#00f" x="376.4" y="290.5">39020_SGAB_ROT_IAM-INOX_C1</text>
<g font-size="2.6" fill="#00f">
<text x="270" y="248.5">PARTICOLARE</text>
<text x="378" y="248">CLIENTE</text>
<text x="378" y="259.7">N°DISEGNO</text>
<text x="219" y="272.5">COMPLESSIVO</text>
<text x="378" y="271.5">N°FOGLIO</text>
<text x="378" y="283.2">FILE</text>
</g>
<g font-size="2.4" fill="#0f0">
<text x="219" y="239.3">A TERMINE DI LEGGE CI RISERVIAMO LA PROPRIETA' DI QUESTO DISEGNO CON</text>
<text x="345" y="239.3">Tutte le quote sono</text>
<text x="219" y="242.8">DIVIETO DI RIPRODURLO,METTERLO IN ESECUZIONE E RENDERLO NOTO A TERZI</text>
<text x="345" y="242.8">da intendersi in mm</text>
</g>
<text font-size="2.4" fill="#00f" x="393.6" y="278.3">DI</text>
<g font-size="2.3" fill="#00f">
<text x="215.6" y="229.1">Questo documento e' di proprieta' esclusiva di IAM ITALMECCANICA Srl. E' vietata qualsiasi forma di riproduzione o di divulgazione senza l'esplicito consenso di IAM ITALMECCANICA Srl.</text>
<text x="215.6" y="231.8">This document is the exclusive property of IAM ITALMECCANICA Srl. Any form of reproduction or disclosureis prohibited without the explicit consent of IAM ITALMECCANICA Srl.</text>
</g>
<g font-size="2" fill="#00f">
<text x="346.1" y="247">SCALA</text>
<text x="346.1" y="256">DATA</text>
<text x="346.1" y="265">DISEGNATO</text>
<text x="346.1" y="274">CONTROLLATO</text>
<text x="237.9" y="284">MATERIALE</text>
<text x="286.7" y="284">FINITURA</text>
<text x="321.7" y="284">TOLL. GEN.</text>
<text x="346.1" y="283">APPROVATO</text>
</g>
</svg>
